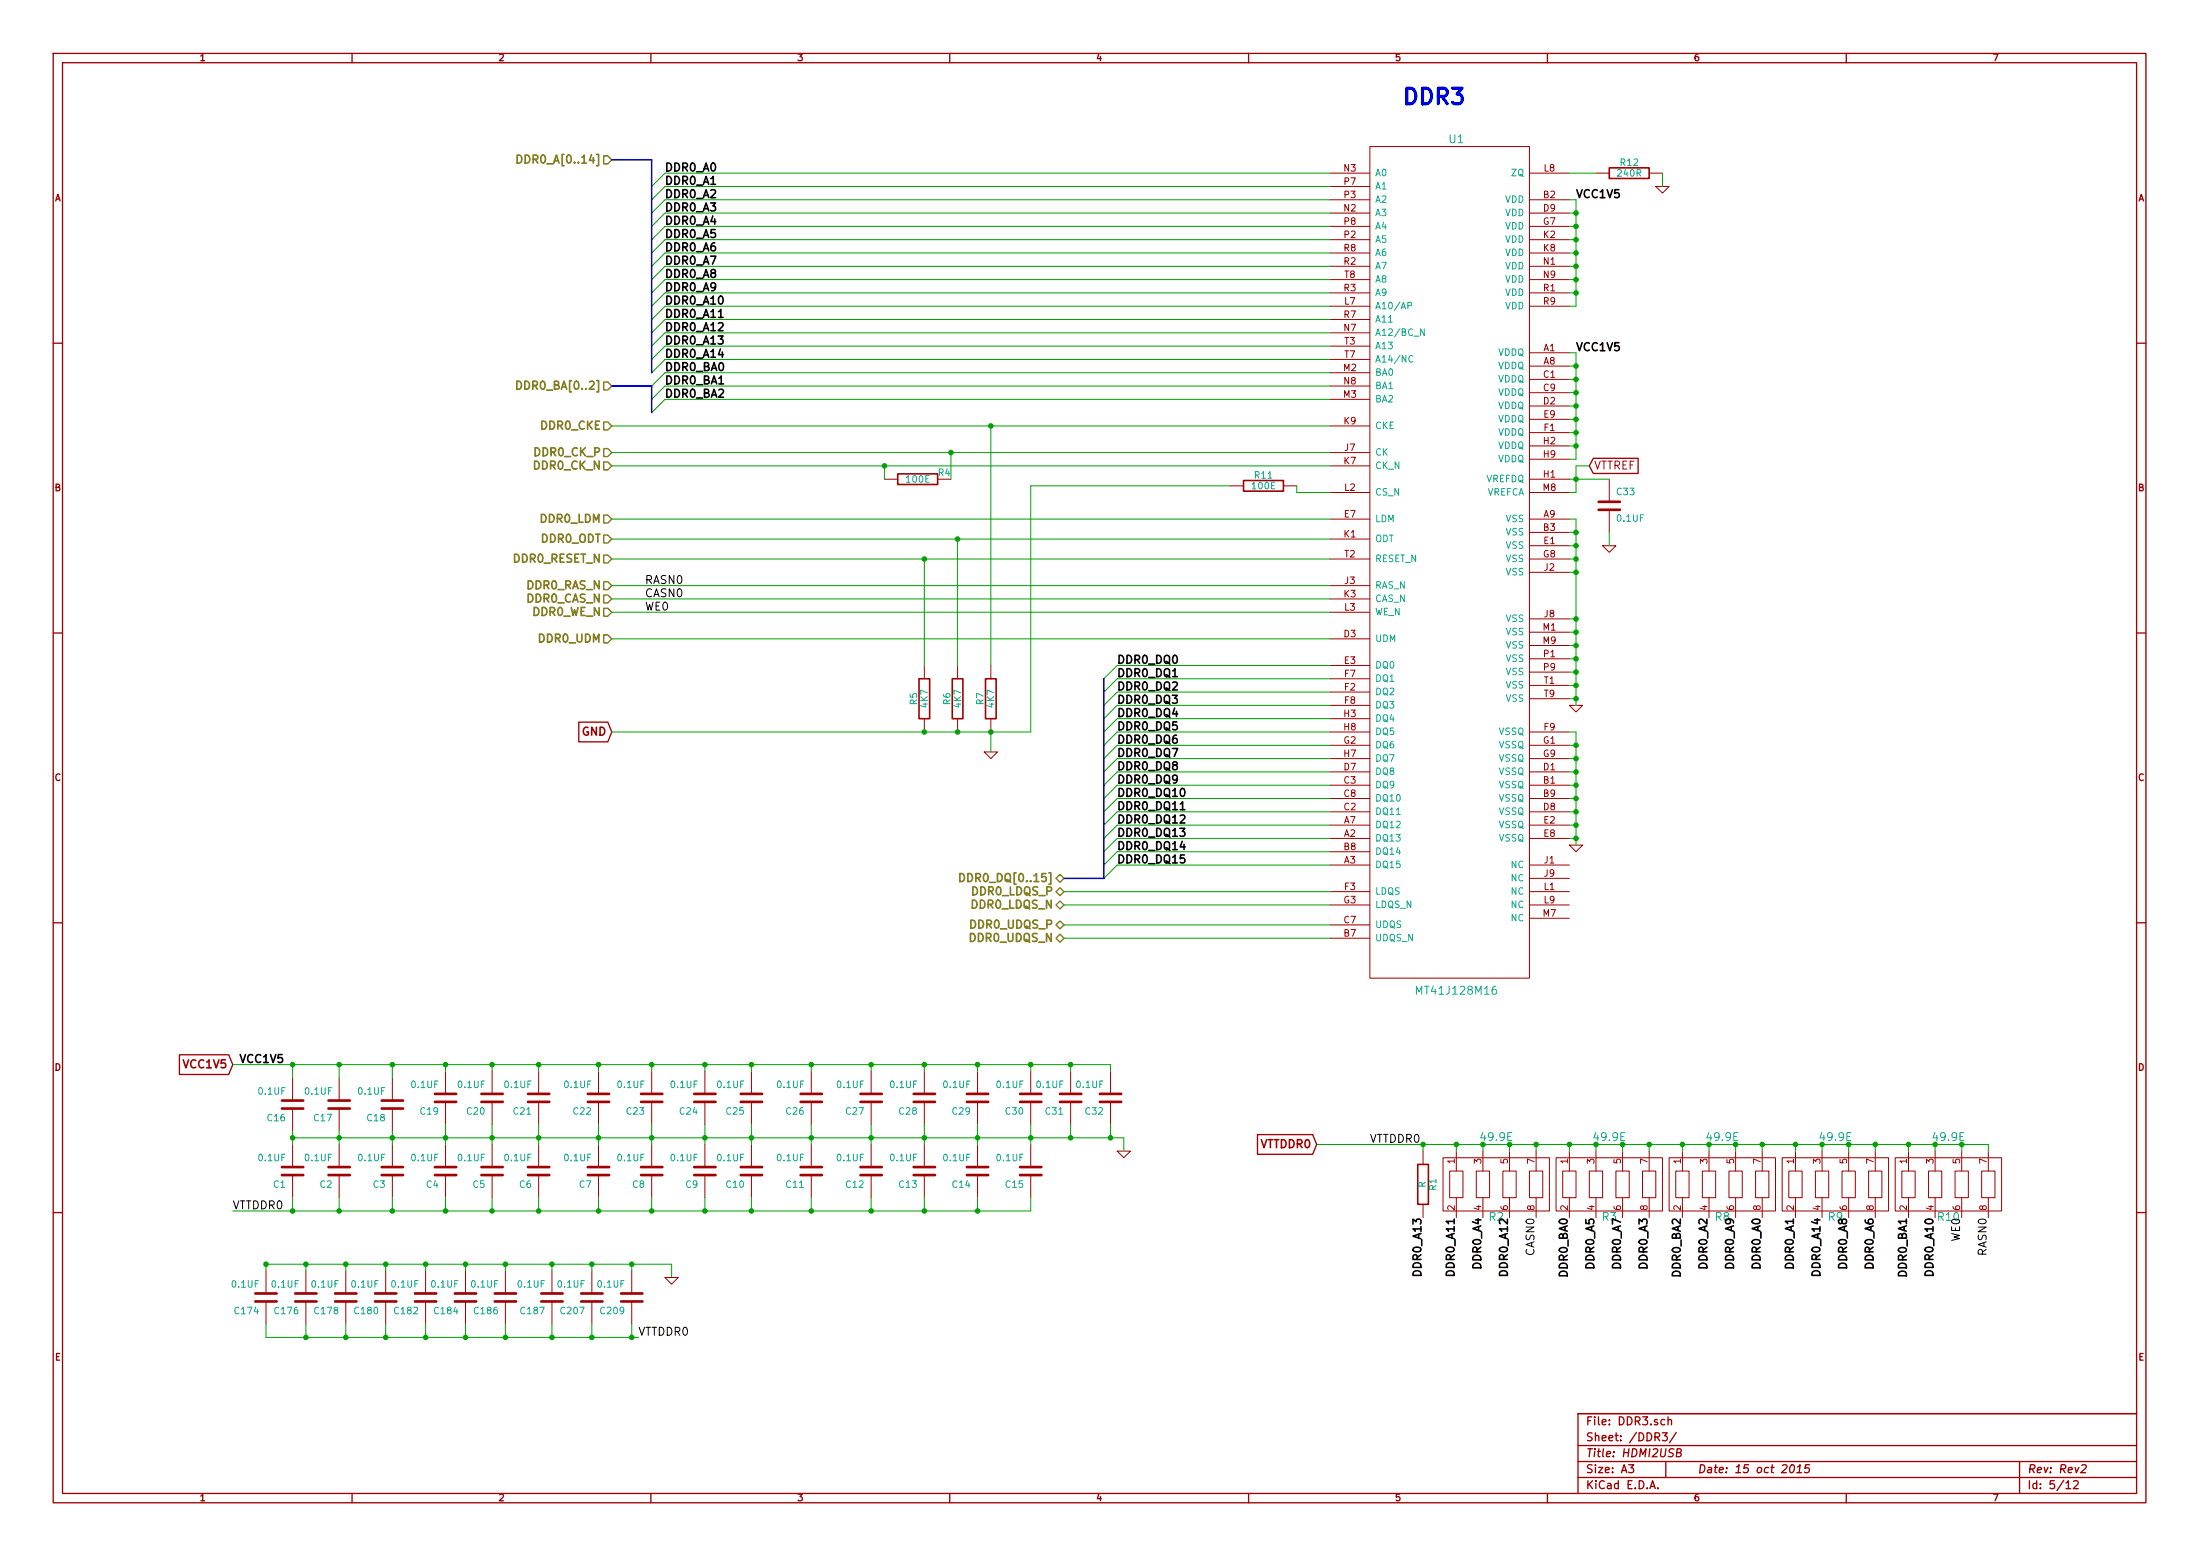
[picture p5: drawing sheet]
<svg xmlns="http://www.w3.org/2000/svg" width="420mm" height="297mm" viewBox="0 0 420 297" stroke-linecap="round" stroke-linejoin="round" font-family="sans-serif">
<g fill="none" stroke="#a00000" stroke-width=".25">
<path d="M10.2 10.2h399.6v276.7h-399.6zM11.9 12h396.2v273.1h-396.2zM67.2 10.2v1.8M124.3 10.2v1.8M181.4 10.2v1.8M238.5 10.2v1.8M295.5 10.2v1.8M352.6 10.2v1.8M10.2 65.5h1.7M408.1 65.5h1.7M304.3 87.5h8.6v2.9h-8.6l-.8-1.5zM10.2 120.8h1.7"/>
<path d="M110.5 137.9h5.6l.7 1.8-.7 1.9h-5.6zM408.1 120.8h1.7M10.2 176.2h1.7M408.1 176.2h1.7M34.3 201.4h9.4l.7 1.8-.7 1.9h-9.4zM240.2 216.6h10.5l.8 1.9-.8 1.9h-10.5zM10.2 231.5h1.7M408.1 231.5h1.7M301.4 276h106.7M301.4 279h106.7M311 279.6h1l-.5 .6 .4 .2v.6l-.2 .1-.7-.1M317.5 273.5h.9l-.5 .6 .4 .2v.6l-.2 .1-.6-.1"/>
<path d="M317.9 271.1l-.4-.1-.3 .3 .1 .6 .2 .1 .4-.1M318.1 279v3.1M318.6 271.1a.36 .36 0 0 1 .6 .1v.8M318.6 270.5v1.5M320.1 273.4l-1.3 2M320.2 277.3l.7-.1 .2-.2v-.3l-.3-.1h-.5l-.2 1.5 .9-.1 .1-.4-.3-.3M342 279.8l.4-.2a.88 .88 0 0 1-.3 1.5l-.2-.1-.1-.4zM345.6 279.6h-.7l-.2 .8 .2-.2 .5 .1 .2 .2-.2 .5-.2 .1-.6-.1M385.7 279v6.1M397.6 279.8l.6-.2 .2 .3-.1 .4-.9 .8h.9M408.1 269.9h-106.7v15.2M67.2 285.1v1.8"/>
<path d="M124.3 285.1v1.8M181.4 285.1v1.8M238.5 285.1v1.8M295.5 285.1v1.8M301.4 282.1h106.7M315.1 284.2l.5-1.5 .5 1.5M315.2 283.8h.8M316.6 284.1v.1M343.2 281.1h.8M343.3 280l.5-.4-.2 1.5M352.6 285.1v1.8M394.6 283.1l.4-.4v1.5"/>
<path d="M394.6 284.2h.9M396 282.8l.6-.1 .2 .1 .1 .3-.9 1.1h.9"/>
</g>
<g fill="none" stroke="#a00000" stroke-width=".19">
<path d="M254 38.1h7.6M254 33.1h7.6M254 35.6h7.6M261.6 28h30.5v158.7h-30.5zM292.1 38.1h7.6M292.1 33.1h7.6M304.8 33.1h2.5M315 33.1h2.5M316.2 35.6h2.6l-1.3 1.3zM254 50.8h7.6M254 55.9h7.6M254 45.8h7.6"/>
<path d="M254 40.7h7.6M254 43.2h7.6M254 58.5h7.6M254 48.3h7.6M254 53.4h7.6M292.1 50.8h7.6M292.1 55.9h7.6M292.1 45.8h7.6M292.1 40.7h7.6M292.1 43.2h7.6M292.1 58.5h7.6M292.1 48.3h7.6"/>
<path d="M292.1 53.4h7.6M254 71.2h7.6M254 76.2h7.6M254 66.1h7.6M254 63.5h7.6M254 61h7.6M254 68.6h7.6M254 73.7h7.6M292.1 67.3h7.6M292.1 72.4h7.6M292.1 77.5h7.6M292.1 69.9h7.6"/>
<path d="M292.1 75h7.6M168.9 91.5h2.5M234.9 92.7h2.6M245.1 92.7h2.5M254 94h7.6M254 99.1h7.6M254 86.4h7.6M254 88.9h7.6M254 81.3h7.6M292.1 82.6h7.6M292.1 91.5h7.6M292.1 85.1h7.6"/>
<path d="M292.1 94h7.6M292.1 99.1h7.6M292.1 80h7.6M292.1 87.7h7.6M307.3 91.5v4.3M307.3 97.3v4.3M254 102.9h7.6M254 106.7h7.6M254 111.8h7.6M254 114.3h7.6M254 116.9h7.6M292.1 104.2h7.6"/>
<path d="M292.1 109.3h7.6M292.1 106.7h7.6M292.1 101.6h7.6M292.1 118.1h7.6M306.1 104.2h2.5l-1.3 1.2zM176.5 127v2.6M176.5 137.2v2.5M182.9 127v2.6M182.9 137.2v2.5M189.2 127v2.6M189.2 137.2v2.5M254 132.1h7.6"/>
<path d="M254 122h7.6M254 127h7.6M254 137.2h7.6M254 129.6h7.6M254 134.7h7.6M254 139.7h7.6M292.1 120.7h7.6M292.1 125.8h7.6M292.1 130.8h7.6M292.1 139.7h7.6M292.1 123.2h7.6M292.1 128.3h7.6"/>
<path d="M292.1 133.4h7.6M299.7 134.7h2.6l-1.3 1.2zM188 143.5h2.5l-1.3 1.3zM254 149.9h7.6M254 147.4h7.6M254 142.3h7.6M254 155h7.6M254 157.5h7.6M254 144.8h7.6M254 152.4h7.6M292.1 149.9h7.6M292.1 147.4h7.6"/>
<path d="M292.1 142.3h7.6M292.1 155h7.6M292.1 157.5h7.6M292.1 144.8h7.6M292.1 152.4h7.6M254 165.1h7.6M254 170.2h7.6M254 160.1h7.6M254 172.8h7.6M254 179.1h7.6M254 176.6h7.6M254 162.6h7.6"/>
<path d="M292.1 165.1h7.6M292.1 170.2h7.6M292.1 160.1h7.6M292.1 172.8h7.6M292.1 175.3h7.6M292.1 167.7h7.6M299.7 161.3h2.6l-1.3 1.3zM55.9 205.8v4.3M55.9 211.6v4.3M55.9 218.5v4.3M64.8 205.8v4.3M64.8 211.6v4.3"/>
<path d="M64.8 218.5v4.3M74.9 205.8v4.3M74.9 211.6v4.3M74.9 218.5v4.3M85.1 204.5v4.3M85.1 210.3v4.4M85.1 218.5v4.3M94 204.5v4.3M94 210.3v4.4M94 218.5v4.3M102.9 204.5v4.3M102.9 210.3v4.4"/>
<path d="M102.9 218.5v4.3M114.3 204.5v4.3M114.3 210.3v4.4M114.3 218.5v4.3M124.5 204.5v4.3M124.5 210.3v4.4M124.5 218.5v4.3M134.6 204.5v4.3M134.6 210.3v4.4M134.6 218.5v4.3M143.5 204.5v4.3M143.5 210.3v4.4"/>
<path d="M143.5 218.5v4.3M154.9 204.5v4.3M154.9 210.3v4.4M154.9 218.5v4.3M166.4 204.5v4.3M166.4 210.3v4.4M166.4 218.5v4.3M176.5 204.5v4.3M176.5 210.3v4.4M176.5 218.5v4.3M186.7 204.5v4.3M186.7 210.3v4.4"/>
<path d="M186.7 218.5v4.3M196.8 204.5v4.3M196.8 210.3v4.4M196.8 218.5v4.3M204.5 204.5v4.3M204.5 210.3v4.4M212.1 204.5v4.3M212.1 210.3v4.4M213.4 219.7h2.5l-1.3 1.3zM271.8 219.7v2.6M278.1 219.7v3.9M283.2 219.7v3.9"/>
<path d="M288.3 219.7v3.9M293.4 219.7v3.9M299.7 219.7v3.9M304.8 219.7v3.9M309.9 219.7v3.9M315 219.7v3.9M321.3 219.7v3.9M326.4 219.7v3.9M331.5 219.7v3.9M336.5 219.7v3.9M342.9 219.7v3.9M348 219.7v3.9"/>
<path d="M353.1 219.7v3.9M358.1 219.7v3.9M364.5 219.7v3.9M369.6 219.7v3.9M374.6 219.7v3.9M379.7 219.7v3.9M55.9 224.3v4.3M64.8 224.3v4.3M74.9 224.3v4.3M85.1 224.3v4.3M94 224.3v4.3M102.9 224.3v4.3"/>
<path d="M114.3 224.3v4.3M124.5 224.3v4.3M134.6 224.3v4.3M143.5 224.3v4.3M154.9 224.3v4.3M166.4 224.3v4.3M176.5 224.3v4.3M186.7 224.3v4.3M196.8 224.3v4.3M271.8 229.9v2.5M275.6 221h20.3v10.2h-20.3zM276.9 223.6h2.5v5h-2.5z"/>
<path d="M278.1 228.6v3.8M281.9 223.6h2.6v5h-2.6zM283.2 228.6v3.8M287 223.6h2.6v5h-2.6zM288.3 228.6v3.8M292.1 223.6h2.5v5h-2.5zM293.4 228.6v3.8M297.2 221h20.3v10.2h-20.3zM298.4 223.6h2.6v5h-2.6zM299.7 228.6v3.8M303.5 223.6h2.6v5h-2.6zM304.8 228.6v3.8"/>
<path d="M308.6 223.6h2.5v5h-2.5zM309.9 228.6v3.8M313.7 223.6h2.5v5h-2.5zM315 228.6v3.8M318.8 221h20.3v10.2h-20.3zM320 223.6h2.6v5h-2.6zM321.3 228.6v3.8M325.1 223.6h2.6v5h-2.6zM326.4 228.6v3.8M330.2 223.6h2.5v5h-2.5zM331.5 228.6v3.8M335.3 223.6h2.5v5h-2.5z"/>
<path d="M336.5 228.6v3.8M340.4 221h20.3v10.2h-20.3zM341.6 223.6h2.6v5h-2.6zM342.9 228.6v3.8M346.7 223.6h2.5v5h-2.5zM348 228.6v3.8M351.8 223.6h2.5v5h-2.5zM353.1 228.6v3.8M356.9 223.6h2.5v5h-2.5zM358.1 228.6v3.8M361.9 221h20.4v10.2h-20.4zM363.2 223.6h2.6v5h-2.6z"/>
<path d="M364.5 228.6v3.8M368.3 223.6h2.5v5h-2.5zM369.6 228.6v3.8M373.4 223.6h2.5v5h-2.5zM374.6 228.6v3.8M378.5 223.6h2.5v5h-2.5zM379.7 228.6v3.8M50.8 242.6v4.3M50.8 248.4v4.4M58.4 242.6v4.3M58.4 248.4v4.4M66 242.6v4.3"/>
<path d="M66 248.4v4.4M73.7 242.6v4.3M73.7 248.4v4.4M81.3 242.6v4.3M81.3 248.4v4.4M88.9 242.6v4.3M88.9 248.4v4.4M96.5 242.6v4.3M96.5 248.4v4.4M105.4 242.6v4.3M105.4 248.4v4.4M113 242.6v4.3"/>
<path d="M113 248.4v4.4M120.6 242.6v4.3M120.6 248.4v4.4M127 243.9h2.5l-1.2 1.2z"/>
</g>
<path d="M268.9 58.4l.6-.1v-.5l-.6-.1v1.3M269.8 68a.5 .5 0 0 0-.6 0 .5 .5 0 0 0-.1 .6l.2 .5 .5-.1M272 62.8v1.2l-.7-1.2v1.2M285.7 188.3a.62 .62 0 0 0-.7 .6v.8l.3 .1 .5-.1 .1-.5-.2-.3h-.4l-.3 .3" fill="none" stroke="#00a0a0" stroke-width=".19"/>
<path d="M307.3 32h7.7v2.1h-7.7zM171.4 90.5h7.7v2h-7.7zM237.5 91.7h7.6v2.1h-7.6zM175.5 129.6h2v7.6h-2zM181.9 129.6h2v7.6h-2zM188.2 129.6h2v7.6h-2zM270.8 222.3h2v7.6h-2z" fill="none" stroke="#a00000" stroke-width=".3"/>
<g fill="none" stroke="#a00000" stroke-width=".51">
<path d="M305.3 97.3h4.1M305.3 95.8h4.1M53.8 210.1h4.1M53.8 211.6h4.1M62.7 210.1h4.1M62.7 211.6h4.1M72.9 210.1h4.1M72.9 211.6h4.1M83.1 208.8h4M83.1 210.3h4M91.9 208.8h4.1M91.9 210.3h4.1"/>
<path d="M100.8 208.8h4.1M100.8 210.3h4.1M112.3 208.8h4M112.3 210.3h4M122.4 208.8h4.1M122.4 210.3h4.1M132.6 208.8h4.1M132.6 210.3h4.1M141.5 208.8h4M141.5 210.3h4M152.9 208.8h4.1M152.9 210.3h4.1"/>
<path d="M164.3 208.8h4.1M164.3 210.3h4.1M174.5 208.8h4.1M174.5 210.3h4.1M184.7 208.8h4M184.7 210.3h4M194.8 208.8h4.1M194.8 210.3h4.1M202.4 208.8h4.1M202.4 210.3h4.1M210.1 208.8h4M210.1 210.3h4"/>
<path d="M53.8 222.8h4.1M53.8 224.3h4.1M62.7 222.8h4.1M62.7 224.3h4.1M72.9 222.8h4.1M72.9 224.3h4.1M83.1 222.8h4M83.1 224.3h4M91.9 222.8h4.1M91.9 224.3h4.1M100.8 222.8h4.1M100.8 224.3h4.1"/>
<path d="M112.3 222.8h4M112.3 224.3h4M122.4 222.8h4.1M122.4 224.3h4.1M132.6 222.8h4.1M132.6 224.3h4.1M141.5 222.8h4M141.5 224.3h4M152.9 222.8h4.1M152.9 224.3h4.1M164.3 222.8h4.1M164.3 224.3h4.1"/>
<path d="M174.5 222.8h4.1M174.5 224.3h4.1M184.7 222.8h4M184.7 224.3h4M194.8 222.8h4.1M194.8 224.3h4.1M48.8 246.9h4M48.8 248.4h4M56.4 246.9h4.1M56.4 248.4h4.1M64 246.9h4.1M64 248.4h4.1"/>
<path d="M71.6 246.9h4.1M71.6 248.4h4.1M79.2 246.9h4.1M79.2 248.4h4.1M86.9 246.9h4M86.9 248.4h4M94.5 246.9h4.1M94.5 248.4h4.1M103.4 246.9h4M103.4 248.4h4M111 246.9h4.1M111 248.4h4.1"/>
<path d="M118.6 246.9h4.1M118.6 248.4h4.1"/>
</g>
<g fill="none" stroke="#00a000" stroke-width=".19">
<path d="M254 33.1h-127l-2.5 2.5M254 35.6h-127l-2.5 2.5M254 38.1h-127l-2.5 2.6M299.7 38.1h1.3v20.4h-1.3M299.7 33.1h5.1M317.5 33.1v2.5M254 58.5h-127l-2.5 2.5M254 55.9h-127l-2.5 2.6M254 53.4h-127l-2.5 2.5M254 50.8h-127l-2.5 2.6M254 48.3h-127l-2.5 2.5M254 40.7h-127l-2.5 2.5"/>
<path d="M254 43.2h-127l-2.5 2.6M254 45.8h-127l-2.5 2.5M299.7 40.7h1.3M299.7 43.2h1.3M299.7 45.8h1.3M299.7 48.3h1.3M299.7 50.8h1.3M299.7 53.4h1.3M299.7 55.9h1.3M254 68.6h-127l-2.5 2.6M254 66.1h-127l-2.5 2.5M254 63.5h-127l-2.5 2.6"/>
<path d="M254 61h-127l-2.5 2.5M254 71.2h-127l-2.5 2.5M254 73.7h-127l-2.5 2.5M254 76.2h-127l-2.5 2.6M299.7 67.3h1.3v20.4h-1.3M299.7 69.9h1.3M299.7 72.4h1.3M299.7 75h1.3M299.7 77.5h1.3M116.8 99.1h137.2M116.8 81.3h137.2M116.8 86.4h137.2"/>
<path d="M116.8 88.9h137.2M168.9 88.9v2.6M181.6 86.4v5.1M189.2 81.3v45.7M234.9 92.7h-38.1v47h-80M247.6 92.7v1.3h6.4M299.7 99.1h1.3v35.6M299.7 80h1.3M299.7 82.6h1.3M299.7 85.1h1.3M299.7 91.5h7.6M303.5 88.9h-2.5v5.1h-1.3"/>
<path d="M116.8 106.7h137.2M116.8 116.9h137.2M116.8 114.3h137.2M116.8 111.8h137.2M116.8 102.9h137.2M176.5 106.7v20.3M182.9 102.9v24.1M299.7 118.1h1.3M299.7 109.3h1.3M299.7 106.7h1.3M299.7 104.2h1.3M299.7 101.6h1.3"/>
<path d="M307.3 101.6v2.6M116.8 122h137.2M189.2 139.7v3.8M254 127h-40.6l-2.6 2.6M254 129.6h-40.6l-2.6 2.5M254 132.1h-40.6l-2.6 2.6M254 134.7h-40.6l-2.6 2.5M254 137.2h-40.6l-2.6 2.5M254 139.7h-40.6l-2.6 2.6M299.7 139.7h1.3v21.6M299.7 133.4h1.3M299.7 130.8h1.3"/>
<path d="M299.7 128.3h1.3M299.7 125.8h1.3M299.7 123.2h1.3M299.7 120.7h1.3M254 142.3h-40.6l-2.6 2.5M254 144.8h-40.6l-2.6 2.6M254 147.4h-40.6l-2.6 2.5M254 149.9h-40.6l-2.6 2.5M254 152.4h-40.6l-2.6 2.6M254 155h-40.6l-2.6 2.5M254 157.5h-40.6l-2.6 2.6M299.7 157.5h1.3"/>
<path d="M299.7 155h1.3M299.7 152.4h1.3M299.7 149.9h1.3M299.7 147.4h1.3M299.7 144.8h1.3M299.7 142.3h1.3M203.2 170.2h50.8M203.2 172.8h50.8M203.2 176.6h50.8M203.2 179.1h50.8M254 160.1h-40.6l-2.6 2.5M254 162.6h-40.6l-2.6 2.5"/>
<path d="M254 165.1h-40.6l-2.6 2.6M299.7 160.1h1.3M44.4 203.2h167.7v1.3M55.9 203.2v2.6M55.9 215.9v2.6M55.9 217.2h158.7v2.5M64.8 203.2v2.6M64.8 215.9v2.6M74.9 203.2v2.6M74.9 215.9v2.6M85.1 203.2v1.3M85.1 214.7v3.8"/>
<path d="M94 203.2v1.3M94 214.7v3.8M102.9 203.2v1.3M102.9 214.7v3.8M114.3 203.2v1.3M114.3 214.7v3.8M124.5 203.2v1.3M124.5 214.7v3.8M134.6 203.2v1.3M134.6 214.7v3.8M143.5 203.2v1.3M143.5 214.7v3.8"/>
<path d="M154.9 203.2v1.3M154.9 214.7v3.8M166.4 203.2v1.3M166.4 214.7v3.8M176.5 203.2v1.3M176.5 214.7v3.8M186.7 203.2v1.3M186.7 214.7v3.8M196.8 203.2v1.3M196.8 214.7v3.8M204.5 203.2v1.3M204.5 214.7v2.5"/>
<path d="M212.1 214.7v2.5M251.5 218.5h128.2v1.2M271.8 218.5v1.2M278.1 218.5v1.2M283.2 218.5v1.2M288.3 218.5v1.2M293.4 218.5v1.2M299.7 218.5v1.2M304.8 218.5v1.2M309.9 218.5v1.2M315 218.5v1.2M321.3 218.5v1.2"/>
<path d="M326.4 218.5v1.2M331.5 218.5v1.2M336.5 218.5v1.2M342.9 218.5v1.2M348 218.5v1.2M353.1 218.5v1.2M358.1 218.5v1.2M364.5 218.5v1.2M369.6 218.5v1.2M374.6 218.5v1.2M55.9 228.6v2.6M64.8 228.6v2.6"/>
<path d="M74.9 228.6v2.6M85.1 228.6v2.6M94 228.6v2.6M102.9 228.6v2.6M114.3 228.6v2.6M124.5 228.6v2.6M134.6 228.6v2.6M143.5 228.6v2.6M154.9 228.6v2.6M166.4 228.6v2.6M176.5 228.6v2.6M186.7 228.6v2.6"/>
<path d="M196.8 228.6v2.6h-152.4M50.8 242.6v-1.3h77.5v2.6M50.8 252.8v2.5h71.1M58.4 241.3v1.3M58.4 252.8v2.5M66 241.3v1.3M66 252.8v2.5M73.7 241.3v1.3M73.7 252.8v2.5M81.3 241.3v1.3M81.3 252.8v2.5M88.9 241.3v1.3"/>
<path d="M88.9 252.8v2.5M96.5 241.3v1.3M96.5 252.8v2.5M105.4 241.3v1.3M105.4 252.8v2.5M113 241.3v1.3M113 252.8v2.5M120.6 241.3v1.3M120.6 252.8v2.5"/>
</g>
<path d="M98.8 29.6a.77 .77 0 0 1 .9 .8 .77 .77 0 0 1-.9 .7zM98.7 72.8a.77 .77 0 0 1 .9 .7 .77 .77 0 0 1-.9 .8zM183.3 166.8a.77 .77 0 0 1 .9 .7 .77 .77 0 0 1-.9 .8z" fill="none" stroke="#808000" stroke-width=".3"/>
<g fill="none" stroke="#808000" stroke-width=".25">
<path d="M115.3 29.8h.8l.7 .7-.7 .8h-.8zM115.3 72.9h.8l.7 .8-.7 .8h-.8zM115.3 80.6h.8l.7 .7-.7 .8h-.8zM115.3 85.6h.8l.7 .8-.7 .8h-.8zM115.3 88.2h.8l.7 .7-.7 .8h-.8zM115.3 98.3h.8l.7 .8-.7 .8h-.8zM115.3 102.1h.8l.7 .8-.7 .8h-.8zM115.3 106h.8l.7 .7-.7 .8h-.8zM115.3 111h.8l.7 .8-.7 .8h-.8zM115.3 113.6h.8l.7 .7-.7 .8h-.8zM115.3 116.1h.8l.7 .8-.7 .7h-.8zM115.3 121.2h.8l.7 .8-.7 .7h-.8z"/>
<path d="M201.7 167.7l.7-.8 .8 .8-.8 .7zM201.7 170.2l.7-.7 .8 .7-.8 .8zM201.7 176.6l.7-.8 .8 .8-.8 .7zM201.7 179.1l.7-.8 .8 .8-.8 .8zM202.4 172l.8 .8-.8 .7-.7-.7z"/>
</g>
<path d="M225.4 154.6h.9" fill="none" stroke="#000" stroke-width=".3"/>
<g fill="#00a000" stroke="#00a000" stroke-width=".25">
<circle cx="301" cy="157.5" r=".41"/>
<circle cx="301" cy="155" r=".41"/>
<circle cx="301" cy="152.4" r=".41"/>
<circle cx="301" cy="149.9" r=".41"/>
<circle cx="301" cy="147.4" r=".41"/>
<circle cx="301" cy="144.8" r=".41"/>
<circle cx="301" cy="142.3" r=".41"/>
<circle cx="301" cy="130.8" r=".41"/>
<circle cx="301" cy="128.3" r=".41"/>
<circle cx="301" cy="125.8" r=".41"/>
<circle cx="301" cy="123.2" r=".41"/>
<circle cx="301" cy="120.7" r=".41"/>
<circle cx="301" cy="118.1" r=".41"/>
<circle cx="301" cy="109.3" r=".41"/>
<circle cx="301" cy="106.7" r=".41"/>
<circle cx="301" cy="104.2" r=".41"/>
<circle cx="301" cy="101.6" r=".41"/>
<circle cx="301" cy="69.9" r=".41"/>
<circle cx="301" cy="72.4" r=".41"/>
<circle cx="301" cy="75" r=".41"/>
<circle cx="301" cy="77.5" r=".41"/>
<circle cx="301" cy="80" r=".41"/>
<circle cx="301" cy="82.6" r=".41"/>
<circle cx="301" cy="85.1" r=".41"/>
<circle cx="301" cy="40.7" r=".41"/>
<circle cx="301" cy="43.2" r=".41"/>
<circle cx="301" cy="45.8" r=".41"/>
<circle cx="301" cy="48.3" r=".41"/>
<circle cx="301" cy="50.8" r=".41"/>
<circle cx="301" cy="53.4" r=".41"/>
<circle cx="301" cy="55.9" r=".41"/>
<circle cx="301" cy="133.4" r=".41"/>
<circle cx="301" cy="160.1" r=".41"/>
<circle cx="278.1" cy="218.5" r=".41"/>
<circle cx="283.2" cy="218.5" r=".41"/>
<circle cx="288.3" cy="218.5" r=".41"/>
<circle cx="293.4" cy="218.5" r=".41"/>
<circle cx="299.7" cy="218.5" r=".41"/>
<circle cx="304.8" cy="218.5" r=".41"/>
<circle cx="309.9" cy="218.5" r=".41"/>
<circle cx="315" cy="218.5" r=".41"/>
<circle cx="321.3" cy="218.5" r=".41"/>
<circle cx="326.4" cy="218.5" r=".41"/>
<circle cx="331.5" cy="218.5" r=".41"/>
<circle cx="336.5" cy="218.5" r=".41"/>
<circle cx="342.9" cy="218.5" r=".41"/>
<circle cx="348" cy="218.5" r=".41"/>
<circle cx="353.1" cy="218.5" r=".41"/>
<circle cx="358.1" cy="218.5" r=".41"/>
<circle cx="364.5" cy="218.5" r=".41"/>
<circle cx="369.6" cy="218.5" r=".41"/>
<circle cx="374.6" cy="218.5" r=".41"/>
<circle cx="271.8" cy="218.5" r=".41"/>
<circle cx="301" cy="91.5" r=".41"/>
<circle cx="189.2" cy="81.3" r=".41"/>
<circle cx="181.6" cy="86.4" r=".41"/>
<circle cx="168.9" cy="88.9" r=".41"/>
<circle cx="182.9" cy="102.9" r=".41"/>
<circle cx="189.2" cy="139.7" r=".41"/>
<circle cx="176.5" cy="106.7" r=".41"/>
<circle cx="182.9" cy="139.7" r=".41"/>
<circle cx="55.9" cy="217.2" r=".41"/>
<circle cx="204.5" cy="217.2" r=".41"/>
<circle cx="196.8" cy="217.2" r=".41"/>
<circle cx="186.7" cy="217.2" r=".41"/>
<circle cx="176.5" cy="217.2" r=".41"/>
<circle cx="166.4" cy="217.2" r=".41"/>
<circle cx="154.9" cy="217.2" r=".41"/>
<circle cx="143.5" cy="217.2" r=".41"/>
<circle cx="134.6" cy="217.2" r=".41"/>
<circle cx="124.5" cy="217.2" r=".41"/>
<circle cx="114.3" cy="217.2" r=".41"/>
<circle cx="102.9" cy="217.2" r=".41"/>
<circle cx="94" cy="217.2" r=".41"/>
<circle cx="85.1" cy="217.2" r=".41"/>
<circle cx="74.9" cy="217.2" r=".41"/>
<circle cx="64.8" cy="217.2" r=".41"/>
<circle cx="212.1" cy="217.2" r=".41"/>
<circle cx="64.8" cy="203.2" r=".41"/>
<circle cx="74.9" cy="203.2" r=".41"/>
<circle cx="85.1" cy="203.2" r=".41"/>
<circle cx="94" cy="203.2" r=".41"/>
<circle cx="102.9" cy="203.2" r=".41"/>
<circle cx="114.3" cy="203.2" r=".41"/>
<circle cx="124.5" cy="203.2" r=".41"/>
<circle cx="134.6" cy="203.2" r=".41"/>
<circle cx="143.5" cy="203.2" r=".41"/>
<circle cx="154.9" cy="203.2" r=".41"/>
<circle cx="166.4" cy="203.2" r=".41"/>
<circle cx="176.5" cy="203.2" r=".41"/>
<circle cx="186.7" cy="203.2" r=".41"/>
<circle cx="196.8" cy="203.2" r=".41"/>
<circle cx="204.5" cy="203.2" r=".41"/>
<circle cx="186.7" cy="231.2" r=".41"/>
<circle cx="176.5" cy="231.2" r=".41"/>
<circle cx="166.4" cy="231.2" r=".41"/>
<circle cx="154.9" cy="231.2" r=".41"/>
<circle cx="143.5" cy="231.2" r=".41"/>
<circle cx="134.6" cy="231.2" r=".41"/>
<circle cx="124.5" cy="231.2" r=".41"/>
<circle cx="114.3" cy="231.2" r=".41"/>
<circle cx="102.9" cy="231.2" r=".41"/>
<circle cx="94" cy="231.2" r=".41"/>
<circle cx="85.1" cy="231.2" r=".41"/>
<circle cx="74.9" cy="231.2" r=".41"/>
<circle cx="64.8" cy="231.2" r=".41"/>
<circle cx="55.9" cy="231.2" r=".41"/>
<circle cx="55.9" cy="203.2" r=".41"/>
<circle cx="176.5" cy="139.7" r=".41"/>
<circle cx="50.8" cy="241.3" r=".41"/>
<circle cx="58.4" cy="241.3" r=".41"/>
<circle cx="66" cy="241.3" r=".41"/>
<circle cx="73.7" cy="241.3" r=".41"/>
<circle cx="81.3" cy="241.3" r=".41"/>
<circle cx="88.9" cy="241.3" r=".41"/>
<circle cx="96.5" cy="241.3" r=".41"/>
<circle cx="105.4" cy="241.3" r=".41"/>
<circle cx="113" cy="241.3" r=".41"/>
<circle cx="120.6" cy="241.3" r=".41"/>
<circle cx="120.6" cy="255.3" r=".41"/>
<circle cx="113" cy="255.3" r=".41"/>
<circle cx="105.4" cy="255.3" r=".41"/>
<circle cx="96.5" cy="255.3" r=".41"/>
<circle cx="88.9" cy="255.3" r=".41"/>
<circle cx="81.3" cy="255.3" r=".41"/>
<circle cx="73.7" cy="255.3" r=".41"/>
<circle cx="66" cy="255.3" r=".41"/>
<circle cx="58.4" cy="255.3" r=".41"/>
</g>
<path d="M116.8 30.5h7.7v40.7M116.8 73.7h7.7v5.1M210.8 129.6v38.1h-7.6" fill="none" stroke="#0000c0" stroke-width=".3"/>
<text font-size="4.2" fill="#00f" x="268" y="20.1">DDR3</text>
<g font-size="2.1" fill="#00a0a0">
<text x="276.8" y="27.4">U1</text>
<text x="271" y="190">MT41J128M16</text>
<text x="283" y="217.9">49.9E</text>
<text x="304.6" y="217.9">49.9E</text>
<text x="326.2" y="217.9">49.9E</text>
<text x="347.8" y="217.9">49.9E</text>
<text x="369.3" y="217.9">49.9E</text>
<text x="284.4" y="233.1">R2</text>
<text x="306" y="233.1">R3</text>
<text x="327.6" y="233.1">R8</text>
<text x="349.2" y="233.1">R9</text>
</g>
<g font-size="2.1" fill="#808000">
<text x="100.1" y="31.3">DDR0_A[0..14]</text>
<text x="99.8" y="74.5">DDR0_BA[0..2]</text>
<text x="103.3" y="82.1">DDR0_CKE</text>
<text x="102" y="89.7">DDR0_CK_N</text>
<text x="102.1" y="87.2">DDR0_CK_P</text>
<text x="103.2" y="99.9">DDR0_LDM</text>
<text x="98" y="107.5">DDR0_RESET_N</text>
<text x="103.3" y="103.7">DDR0_ODT</text>
<text x="100.6" y="112.6">DDR0_RAS_N</text>
<text x="100.6" y="115.1">DDR0_CAS_N</text>
<text x="101.7" y="117.6">DDR0_WE_N</text>
<text x="103" y="122.7">DDR0_UDM</text>
<text x="184.8" y="168.4">DDR0_DQ[0..15]</text>
<text x="185.5" y="173.5">DDR0_LDQS_N</text>
<text x="185.7" y="171">DDR0_LDQS_P</text>
<text x="185.3" y="179.9">DDR0_UDQS_N</text>
<text x="185.4" y="177.3">DDR0_UDQS_P</text>
</g>
<g font-size="2.1">
<text x="127" y="32.8">DDR0_A0</text>
<text x="127" y="35.3">DDR0_A1</text>
<text x="127" y="37.9">DDR0_A2</text>
<text x="127" y="40.4">DDR0_A3</text>
<text x="301" y="37.9">VCC1V5</text>
<text x="127" y="43">DDR0_A4</text>
<text x="127" y="45.5">DDR0_A5</text>
<text x="127" y="48">DDR0_A6</text>
<text x="127" y="50.6">DDR0_A7</text>
<text x="127" y="53.1">DDR0_A8</text>
<text x="127" y="55.7">DDR0_A9</text>
<text x="127" y="58.2">DDR0_A10</text>
<text x="127" y="60.7">DDR0_A11</text>
<text x="127" y="63.3">DDR0_A12</text>
<text x="127" y="65.8">DDR0_A13</text>
<text x="127" y="68.4">DDR0_A14</text>
<text x="127" y="70.9">DDR0_BA0</text>
<text x="301" y="67.1">VCC1V5</text>
<text x="127" y="73.4">DDR0_BA1</text>
<text x="127" y="76">DDR0_BA2</text>
<text x="123.2" y="111.5">RASN0</text>
<text x="123.2" y="114.1">CASN0</text>
<text x="123.2" y="116.6">WE0</text>
<text x="213.4" y="126.8">DDR0_DQ0</text>
<text x="213.4" y="129.3">DDR0_DQ1</text>
<text x="213.4" y="131.9">DDR0_DQ2</text>
<text x="213.4" y="134.4">DDR0_DQ3</text>
<text x="213.4" y="136.9">DDR0_DQ4</text>
<text x="213.4" y="139.5">DDR0_DQ5</text>
<text x="213.4" y="142">DDR0_DQ6</text>
<text x="213.4" y="144.6">DDR0_DQ7</text>
<text x="213.4" y="147.1">DDR0_DQ8</text>
<text x="213.4" y="149.6">DDR0_DQ9</text>
<text x="213.4" y="152.2">DDR0_DQ10</text>
<text x="213.4" y="154.7">DDR0_DQ11</text>
<text x="213.4" y="157.3">DDR0_DQ12</text>
<text x="213.4" y="159.8">DDR0_DQ13</text>
<text x="213.4" y="162.3">DDR0_DQ14</text>
<text x="213.4" y="164.9">DDR0_DQ15</text>
<text x="45.7" y="203">VCC1V5</text>
<text x="261.6" y="218.2">VTTDDR0</text>
<text x="44.4" y="230.9">VTTDDR0</text>
<text x="370.2" y="233.1">R10</text>
<text x="293.1" y="239.6" transform="rotate(-90 293.1 239.6)">CASN0</text>
<text x="374.4" y="237" transform="rotate(-90 374.4 237)">WE0</text>
<text x="379.5" y="239.6" transform="rotate(-90 379.5 239.6)">RASN0</text>
<text x="271.5" y="243.3" transform="rotate(-90 271.5 243.3)">DDR0_A13</text>
<text x="277.9" y="243.3" transform="rotate(-90 277.9 243.3)">DDR0_A11</text>
<text x="283" y="242.1" transform="rotate(-90 283 242.1)">DDR0_A4</text>
<text x="288" y="243.3" transform="rotate(-90 288 243.3)">DDR0_A12</text>
<text x="299.5" y="243.6" transform="rotate(-90 299.5 243.6)">DDR0_BA0</text>
<text x="304.5" y="242.1" transform="rotate(-90 304.5 242.1)">DDR0_A5</text>
<text x="309.6" y="242.1" transform="rotate(-90 309.6 242.1)">DDR0_A7</text>
<text x="314.7" y="242.1" transform="rotate(-90 314.7 242.1)">DDR0_A3</text>
<text x="321.1" y="243.6" transform="rotate(-90 321.1 243.6)">DDR0_BA2</text>
<text x="326.1" y="242.1" transform="rotate(-90 326.1 242.1)">DDR0_A2</text>
<text x="331.2" y="242.1" transform="rotate(-90 331.2 242.1)">DDR0_A9</text>
<text x="336.3" y="242.1" transform="rotate(-90 336.3 242.1)">DDR0_A0</text>
<text x="342.6" y="242.1" transform="rotate(-90 342.6 242.1)">DDR0_A1</text>
<text x="347.7" y="243.3" transform="rotate(-90 347.7 243.3)">DDR0_A14</text>
<text x="352.8" y="242.1" transform="rotate(-90 352.8 242.1)">DDR0_A8</text>
<text x="357.9" y="242.1" transform="rotate(-90 357.9 242.1)">DDR0_A6</text>
<text x="364.2" y="243.6" transform="rotate(-90 364.2 243.6)">DDR0_BA1</text>
<text x="369.3" y="243.3" transform="rotate(-90 369.3 243.3)">DDR0_A10</text>
<text x="121.9" y="255.1">VTTDDR0</text>
</g>
<g font-size="2.1" fill="#a00000">
<text x="304.4" y="89.7">VTTREF</text>
<text x="111" y="140.5">GND</text>
<text x="35.1" y="204">VCC1V5</text>
<text x="240.6" y="219.2">VTTDDR0</text>
<text x="302.9" y="272.1">File: DDR3.sch</text>
<text x="302.9" y="275.2">Sheet: /DDR3/</text>
<text x="302.9" y="281.3">Size: A3</text>
<text x="302.9" y="278.2">Title: HDMI2USB</text>
<text x="324.2" y="281.3">Date: 15 oct 2015</text>
<text x="387.2" y="281.3">Rev: Rev2</text>
<text x="302.9" y="284.3">KiCad E.D.A.</text>
<text x="387.2" y="284.3">Id: 5/12</text>
</g>
<g font-size="1.8" fill="#a00000">
<text x="38.2" y="11.7">1</text>
<text x="95.3" y="11.7">2</text>
<text x="152.4" y="11.7">3</text>
<text x="209.4" y="11.7">4</text>
<text x="266.5" y="11.7">5</text>
<text x="323.6" y="11.7">6</text>
<text x="380.7" y="11.7">7</text>
<text x="256.7" y="32.8">N3</text>
<text x="256.7" y="35.3">P7</text>
<text x="294.9" y="32.8">L8</text>
<text x="10.4" y="38.5">A</text>
<text x="256.7" y="40.4">N2</text>
<text x="256.7" y="37.9">P3</text>
<text x="294.8" y="37.9">B2</text>
<text x="294.8" y="40.4">D9</text>
<text x="408.3" y="38.5">A</text>
<text x="256.7" y="45.5">P2</text>
<text x="256.7" y="43">P8</text>
<text x="294.7" y="43">G7</text>
<text x="294.8" y="45.5">K2</text>
<text x="256.7" y="50.6">R2</text>
<text x="256.7" y="48">R8</text>
<text x="256.8" y="53.1">T8</text>
<text x="294.8" y="50.6">N1</text>
<text x="294.8" y="48">K8</text>
<text x="294.8" y="53.1">N9</text>
<text x="256.7" y="55.7">R3</text>
<text x="256.8" y="58.2">L7</text>
<text x="294.8" y="55.7">R1</text>
<text x="294.8" y="58.2">R9</text>
<text x="256.7" y="63.3">N7</text>
<text x="256.7" y="60.7">R7</text>
<text x="256.8" y="65.8">T3</text>
<text x="256.6" y="70.9">M2</text>
<text x="256.8" y="68.4">T7</text>
<text x="294.8" y="67.1">A1</text>
<text x="294.8" y="69.6">A8</text>
<text x="256.6" y="76">M3</text>
<text x="256.7" y="73.4">N8</text>
<text x="294.8" y="72.2">C1</text>
<text x="294.8" y="77.3">D2</text>
<text x="294.8" y="74.7">C9</text>
<text x="256.7" y="81.1">K9</text>
<text x="294.8" y="79.8">E9</text>
<text x="294.9" y="82.3">F1</text>
<text x="256.7" y="88.7">K7</text>
<text x="256.8" y="86.1">J7</text>
<text x="294.8" y="84.9">H2</text>
<text x="294.8" y="87.4">H9</text>
<text x="10.4" y="93.8">B</text>
<text x="256.8" y="93.8">L2</text>
<text x="294.7" y="93.8">M8</text>
<text x="294.8" y="91.2">H1</text>
<text x="408.3" y="93.8">B</text>
<text x="256.7" y="98.8">E7</text>
<text x="294.8" y="101.4">B3</text>
<text x="294.8" y="98.8">A9</text>
<text x="256.7" y="102.7">K1</text>
<text x="256.8" y="106.5">T2</text>
<text x="294.7" y="106.5">G8</text>
<text x="294.8" y="103.9">E1</text>
<text x="256.8" y="111.5">J3</text>
<text x="294.9" y="109">J2</text>
<text x="256.7" y="114.1">K3</text>
<text x="256.8" y="116.6">L3</text>
<text x="294.9" y="117.9">J8</text>
<text x="256.7" y="121.7">D3</text>
<text x="294.7" y="120.4">M1</text>
<text x="294.7" y="123">M9</text>
<text x="294.8" y="125.5">P1</text>
<text x="256.7" y="126.8">E3</text>
<text x="256.8" y="131.9">F2</text>
<text x="256.8" y="129.3">F7</text>
<text x="294.8" y="128.1">P9</text>
<text x="294.9" y="130.6">T1</text>
<text x="256.7" y="136.9">H3</text>
<text x="256.8" y="134.4">F8</text>
<text x="294.9" y="133.1">T9</text>
<text x="256.6" y="142">G2</text>
<text x="256.7" y="139.5">H8</text>
<text x="294.7" y="142">G1</text>
<text x="294.9" y="139.5">F9</text>
<text x="10.4" y="149.1">C</text>
<text x="256.7" y="149.6">C3</text>
<text x="256.7" y="147.1">D7</text>
<text x="256.7" y="144.6">H7</text>
<text x="294.7" y="144.6">G9</text>
<text x="294.8" y="149.6">B1</text>
<text x="294.8" y="147.1">D1</text>
<text x="408.3" y="149.1">C</text>
<text x="256.7" y="154.7">C2</text>
<text x="256.7" y="152.2">C8</text>
<text x="294.8" y="154.7">D8</text>
<text x="294.8" y="152.2">B9</text>
<text x="256.7" y="159.8">A2</text>
<text x="256.7" y="157.3">A7</text>
<text x="294.8" y="157.3">E2</text>
<text x="294.8" y="159.8">E8</text>
<text x="256.7" y="164.9">A3</text>
<text x="256.7" y="162.3">B8</text>
<text x="294.9" y="164.9">J1</text>
<text x="294.9" y="167.4">J9</text>
<text x="256.6" y="172.5">G3</text>
<text x="256.8" y="170">F3</text>
<text x="294.9" y="170">L1</text>
<text x="294.9" y="172.5">L9</text>
<text x="256.7" y="178.9">B7</text>
<text x="256.7" y="176.3">C7</text>
<text x="294.7" y="175">M7</text>
<text x="10.4" y="204.5">D</text>
<text x="408.3" y="204.5">D</text>
<text x="277.9" y="222.1" transform="rotate(-90 277.9 222.1)">1</text>
<text x="283" y="222.1" transform="rotate(-90 283 222.1)">3</text>
<text x="288" y="222.1" transform="rotate(-90 288 222.1)">5</text>
<text x="293.1" y="222.1" transform="rotate(-90 293.1 222.1)">7</text>
<text x="299.5" y="222.1" transform="rotate(-90 299.5 222.1)">1</text>
<text x="304.5" y="222.1" transform="rotate(-90 304.5 222.1)">3</text>
<text x="309.6" y="222.1" transform="rotate(-90 309.6 222.1)">5</text>
<text x="314.7" y="222.1" transform="rotate(-90 314.7 222.1)">7</text>
<text x="321.1" y="222.1" transform="rotate(-90 321.1 222.1)">1</text>
<text x="326.1" y="222.1" transform="rotate(-90 326.1 222.1)">3</text>
<text x="331.2" y="222.1" transform="rotate(-90 331.2 222.1)">5</text>
<text x="336.3" y="222.1" transform="rotate(-90 336.3 222.1)">7</text>
<text x="342.6" y="222.1" transform="rotate(-90 342.6 222.1)">1</text>
<text x="347.7" y="222.1" transform="rotate(-90 347.7 222.1)">3</text>
<text x="352.8" y="222.1" transform="rotate(-90 352.8 222.1)">5</text>
<text x="357.9" y="222.1" transform="rotate(-90 357.9 222.1)">7</text>
<text x="364.2" y="222.1" transform="rotate(-90 364.2 222.1)">1</text>
<text x="369.3" y="222.1" transform="rotate(-90 369.3 222.1)">3</text>
<text x="374.4" y="222.1" transform="rotate(-90 374.4 222.1)">5</text>
<text x="379.5" y="222.1" transform="rotate(-90 379.5 222.1)">7</text>
<text x="277.9" y="231" transform="rotate(-90 277.9 231)">2</text>
<text x="283" y="231" transform="rotate(-90 283 231)">4</text>
<text x="288" y="231" transform="rotate(-90 288 231)">6</text>
<text x="293.1" y="231" transform="rotate(-90 293.1 231)">8</text>
<text x="299.5" y="231" transform="rotate(-90 299.5 231)">2</text>
<text x="304.5" y="231" transform="rotate(-90 304.5 231)">4</text>
<text x="309.6" y="231" transform="rotate(-90 309.6 231)">6</text>
<text x="314.7" y="231" transform="rotate(-90 314.7 231)">8</text>
<text x="321.1" y="231" transform="rotate(-90 321.1 231)">2</text>
<text x="326.1" y="231" transform="rotate(-90 326.1 231)">4</text>
<text x="331.2" y="231" transform="rotate(-90 331.2 231)">6</text>
<text x="336.3" y="231" transform="rotate(-90 336.3 231)">8</text>
<text x="342.6" y="231" transform="rotate(-90 342.6 231)">2</text>
<text x="347.7" y="231" transform="rotate(-90 347.7 231)">4</text>
<text x="352.8" y="231" transform="rotate(-90 352.8 231)">6</text>
<text x="357.9" y="231" transform="rotate(-90 357.9 231)">8</text>
<text x="364.2" y="231" transform="rotate(-90 364.2 231)">2</text>
<text x="369.3" y="231" transform="rotate(-90 369.3 231)">4</text>
<text x="374.4" y="231" transform="rotate(-90 374.4 231)">6</text>
<text x="379.5" y="231" transform="rotate(-90 379.5 231)">8</text>
<text x="10.5" y="259.8">E</text>
<text x="408.4" y="259.8">E</text>
<text x="38.2" y="286.6">1</text>
<text x="95.3" y="286.6">2</text>
<text x="152.4" y="286.6">3</text>
<text x="209.4" y="286.6">4</text>
<text x="266.5" y="286.6">5</text>
<text x="323.6" y="286.6">6</text>
<text x="380.7" y="286.6">7</text>
</g>
<g font-size="1.8" fill="#00a0a0">
<text x="262.6" y="33.7">A0</text>
<text x="288.6" y="33.7">ZQ</text>
<text x="309" y="33.8">240R</text>
<text x="309.5" y="31.7">R12</text>
<text x="262.6" y="41.3">A3</text>
<text x="262.6" y="38.8">A2</text>
<text x="262.6" y="36.2">A1</text>
<text x="287.4" y="38.8">VDD</text>
<text x="287.4" y="41.3">VDD</text>
<text x="262.6" y="46.4">A5</text>
<text x="262.6" y="43.9">A4</text>
<text x="287.4" y="46.4">VDD</text>
<text x="287.4" y="43.9">VDD</text>
<text x="262.6" y="51.5">A7</text>
<text x="262.6" y="48.9">A6</text>
<text x="287.4" y="51.5">VDD</text>
<text x="287.4" y="48.9">VDD</text>
<text x="262.6" y="56.6">A9</text>
<text x="262.6" y="59.1">A10/AP</text>
<text x="262.6" y="54">A8</text>
<text x="287.4" y="56.6">VDD</text>
<text x="287.4" y="54">VDD</text>
<text x="287.4" y="59.1">VDD</text>
<text x="262.6" y="64.2">A12/BC_N</text>
<text x="262.6" y="61.6">A11</text>
<text x="262.6" y="71.8">BA0</text>
<text x="262.6" y="66.7">A13</text>
<text x="262.6" y="69.3">A14/NC</text>
<text x="286" y="68">VDDQ</text>
<text x="286" y="70.5">VDDQ</text>
<text x="262.6" y="76.9">BA2</text>
<text x="262.6" y="74.3">BA1</text>
<text x="286" y="73.1">VDDQ</text>
<text x="286" y="75.6">VDDQ</text>
<text x="262.6" y="82">CKE</text>
<text x="286" y="83.2">VDDQ</text>
<text x="286" y="78.1">VDDQ</text>
<text x="286" y="80.7">VDDQ</text>
<text x="262.6" y="87">CK</text>
<text x="262.6" y="89.6">CK_N</text>
<text x="286" y="85.8">VDDQ</text>
<text x="286" y="88.3">VDDQ</text>
<text x="173.2" y="92.2">100E</text>
<text x="179.2" y="90.9">R4</text>
<text x="239.2" y="93.5">100E</text>
<text x="239.7" y="91.4">R11</text>
<text x="262.6" y="94.7">CS_N</text>
<text x="283.7" y="92.1">VREFDQ</text>
<text x="283.8" y="94.7">VREFCA</text>
<text x="308.8" y="94.6">C33</text>
<text x="262.6" y="99.7">LDM</text>
<text x="287.6" y="99.7">VSS</text>
<text x="308.9" y="99.7">0.1UF</text>
<text x="262.6" y="103.5">ODT</text>
<text x="262.6" y="107.4">RESET_N</text>
<text x="287.6" y="104.8">VSS</text>
<text x="287.6" y="102.3">VSS</text>
<text x="287.6" y="107.4">VSS</text>
<text x="262.6" y="112.4">RAS_N</text>
<text x="287.6" y="109.9">VSS</text>
<text x="262.6" y="115">CAS_N</text>
<text x="262.6" y="117.5">WE_N</text>
<text x="287.6" y="118.8">VSS</text>
<text x="262.6" y="122.6">UDM</text>
<text x="287.6" y="121.3">VSS</text>
<text x="287.6" y="123.9">VSS</text>
<text x="262.6" y="127.7">DQ0</text>
<text x="262.6" y="130.2">DQ1</text>
<text x="287.6" y="126.4">VSS</text>
<text x="287.6" y="131.5">VSS</text>
<text x="287.6" y="128.9">VSS</text>
<text x="175.2" y="134.5" transform="rotate(-90 175.2 134.5)">R5</text>
<text x="177.2" y="135" transform="rotate(-90 177.2 135)">4K7</text>
<text x="181.6" y="134.5" transform="rotate(-90 181.6 134.5)">R6</text>
<text x="183.6" y="135" transform="rotate(-90 183.6 135)">4K7</text>
<text x="187.9" y="134.5" transform="rotate(-90 187.9 134.5)">R7</text>
<text x="189.9" y="135" transform="rotate(-90 189.9 135)">4K7</text>
<text x="262.6" y="132.8">DQ2</text>
<text x="262.6" y="137.8">DQ4</text>
<text x="262.6" y="135.3">DQ3</text>
<text x="287.6" y="134">VSS</text>
<text x="262.6" y="142.9">DQ6</text>
<text x="262.6" y="140.4">DQ5</text>
<text x="286.2" y="142.9">VSSQ</text>
<text x="286.2" y="140.4">VSSQ</text>
<text x="262.6" y="148">DQ8</text>
<text x="262.6" y="145.5">DQ7</text>
<text x="286.2" y="148">VSSQ</text>
<text x="286.2" y="145.5">VSSQ</text>
<text x="262.6" y="155.6">DQ11</text>
<text x="262.6" y="150.5">DQ9</text>
<text x="262.6" y="153.1">DQ10</text>
<text x="286.2" y="150.5">VSSQ</text>
<text x="286.2" y="155.6">VSSQ</text>
<text x="286.2" y="153.1">VSSQ</text>
<text x="262.6" y="160.7">DQ13</text>
<text x="262.6" y="158.2">DQ12</text>
<text x="286.2" y="158.2">VSSQ</text>
<text x="286.2" y="160.7">VSSQ</text>
<text x="262.6" y="165.8">DQ15</text>
<text x="262.6" y="163.2">DQ14</text>
<text x="288.5" y="165.8">NC</text>
<text x="262.6" y="170.9">LDQS</text>
<text x="262.6" y="173.4">LDQS_N</text>
<text x="288.5" y="170.9">NC</text>
<text x="288.5" y="168.3">NC</text>
<text x="288.5" y="173.4">NC</text>
<text x="262.6" y="179.7">UDQS_N</text>
<text x="262.6" y="177.2">UDQS</text>
<text x="288.5" y="175.9">NC</text>
<text x="49.5" y="209">0.1UF</text>
<text x="58.3" y="209">0.1UF</text>
<text x="68.5" y="209">0.1UF</text>
<text x="78.7" y="207.8">0.1UF</text>
<text x="87.6" y="207.8">0.1UF</text>
<text x="96.4" y="207.8">0.1UF</text>
<text x="107.9" y="207.8">0.1UF</text>
<text x="118" y="207.8">0.1UF</text>
<text x="128.2" y="207.8">0.1UF</text>
<text x="137.1" y="207.8">0.1UF</text>
<text x="148.5" y="207.8">0.1UF</text>
<text x="159.9" y="207.8">0.1UF</text>
<text x="170.1" y="207.8">0.1UF</text>
<text x="180.3" y="207.8">0.1UF</text>
<text x="190.4" y="207.8">0.1UF</text>
<text x="198" y="207.8">0.1UF</text>
<text x="205.7" y="207.8">0.1UF</text>
<text x="51.1" y="214.1">C16</text>
<text x="60" y="214.1">C17</text>
<text x="70.2" y="214.1">C18</text>
<text x="80.3" y="212.8">C19</text>
<text x="89.2" y="212.8">C20</text>
<text x="98.1" y="212.8">C21</text>
<text x="109.6" y="212.8">C22</text>
<text x="119.7" y="212.8">C23</text>
<text x="129.9" y="212.8">C24</text>
<text x="138.8" y="212.8">C25</text>
<text x="150.2" y="212.8">C26</text>
<text x="161.6" y="212.8">C27</text>
<text x="171.8" y="212.8">C28</text>
<text x="181.9" y="212.8">C29</text>
<text x="192.1" y="212.8">C30</text>
<text x="199.7" y="212.8">C31</text>
<text x="207.3" y="212.8">C32</text>
<text x="49.5" y="221.7">0.1UF</text>
<text x="58.3" y="221.7">0.1UF</text>
<text x="68.5" y="221.7">0.1UF</text>
<text x="78.7" y="221.7">0.1UF</text>
<text x="87.6" y="221.7">0.1UF</text>
<text x="96.4" y="221.7">0.1UF</text>
<text x="107.9" y="221.7">0.1UF</text>
<text x="118" y="221.7">0.1UF</text>
<text x="128.2" y="221.7">0.1UF</text>
<text x="137.1" y="221.7">0.1UF</text>
<text x="148.5" y="221.7">0.1UF</text>
<text x="159.9" y="221.7">0.1UF</text>
<text x="170.1" y="221.7">0.1UF</text>
<text x="180.3" y="221.7">0.1UF</text>
<text x="190.4" y="221.7">0.1UF</text>
<text x="52.2" y="226.8">C1</text>
<text x="61.1" y="226.8">C2</text>
<text x="71.3" y="226.8">C3</text>
<text x="81.5" y="226.8">C4</text>
<text x="90.3" y="226.8">C5</text>
<text x="99.2" y="226.8">C6</text>
<text x="110.7" y="226.8">C7</text>
<text x="120.8" y="226.8">C8</text>
<text x="131" y="226.8">C9</text>
<text x="138.8" y="226.8">C10</text>
<text x="150.2" y="226.8">C11</text>
<text x="161.6" y="226.8">C12</text>
<text x="171.8" y="226.8">C13</text>
<text x="181.9" y="226.8">C14</text>
<text x="192.1" y="226.8">C15</text>
<text x="272.3" y="226.7" transform="rotate(-90 272.3 226.7)">R</text>
<text x="274.4" y="227.2" transform="rotate(-90 274.4 227.2)">R1</text>
<text x="44.4" y="245.9">0.1UF</text>
<text x="52" y="245.9">0.1UF</text>
<text x="59.6" y="245.9">0.1UF</text>
<text x="67.2" y="245.9">0.1UF</text>
<text x="74.9" y="245.9">0.1UF</text>
<text x="82.5" y="245.9">0.1UF</text>
<text x="90.1" y="245.9">0.1UF</text>
<text x="99" y="245.9">0.1UF</text>
<text x="106.6" y="245.9">0.1UF</text>
<text x="114.2" y="245.9">0.1UF</text>
<text x="45" y="250.9">C174</text>
<text x="52.6" y="250.9">C176</text>
<text x="60.2" y="250.9">C178</text>
<text x="67.8" y="250.9">C180</text>
<text x="75.4" y="250.9">C182</text>
<text x="83.1" y="250.9">C184</text>
<text x="90.7" y="250.9">C186</text>
<text x="99.6" y="250.9">C187</text>
<text x="107.2" y="250.9">C207</text>
<text x="114.8" y="250.9">C209</text>
</g>
</svg>
